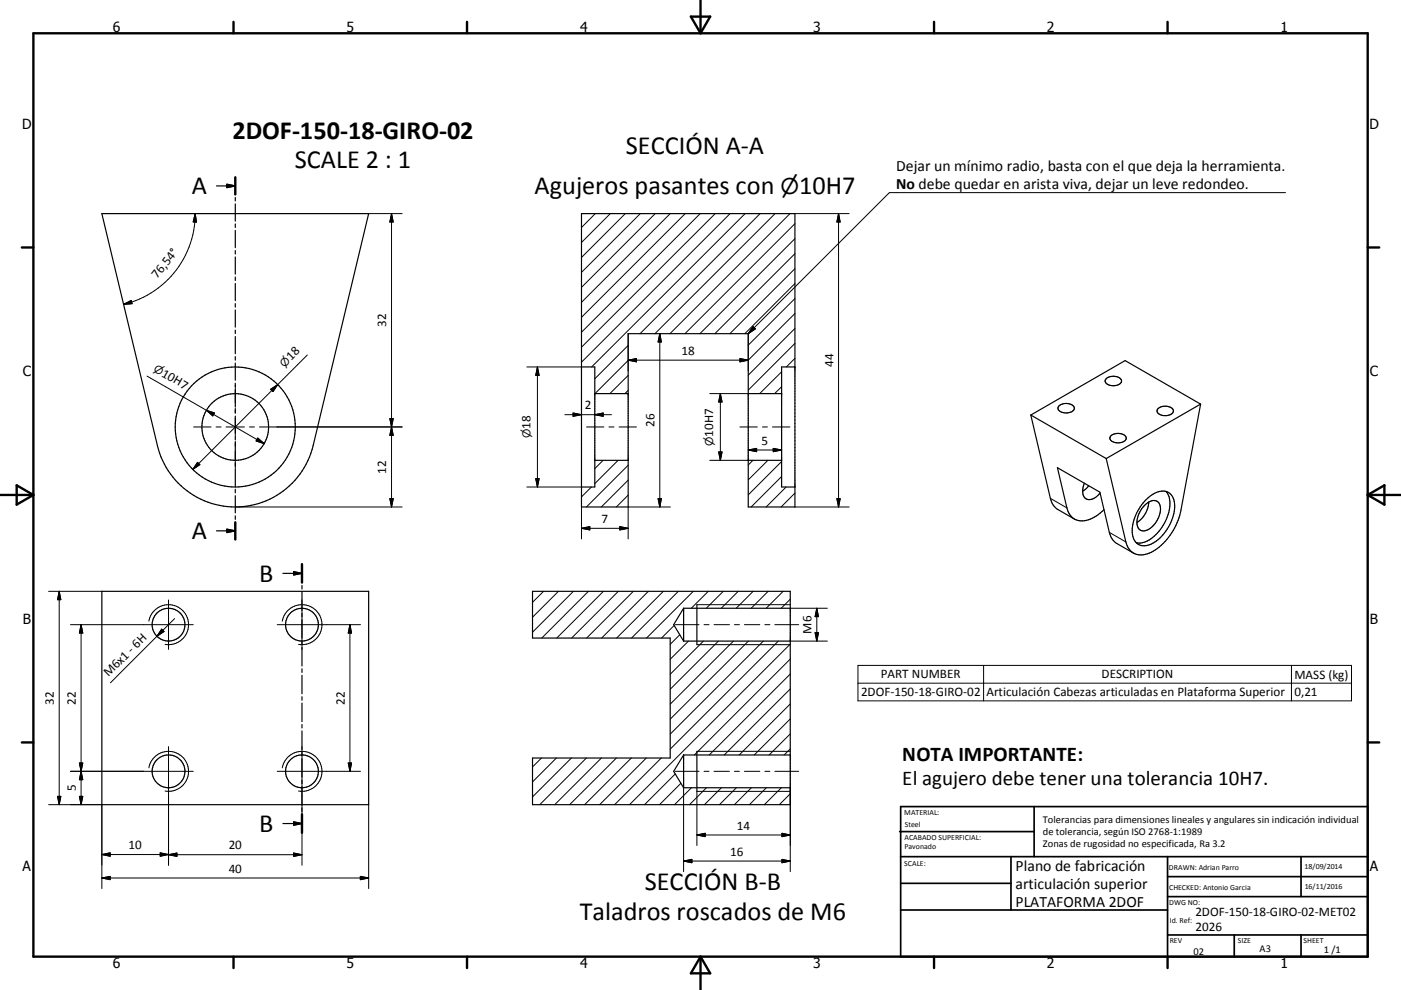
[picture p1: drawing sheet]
<svg xmlns="http://www.w3.org/2000/svg" width="420mm" height="297mm" viewBox="0 0 420 297" stroke-linecap="round" stroke-linejoin="round" font-family="sans-serif">
<g fill="none" stroke="#000" stroke-width=".36">
<path d="M64.9 55.8h5.6M68 55.3l2.5 .5-2.5 .5zM70.5 53.2v5.1M70.5 59.2v1.1M30.5 64.1h80l-16.6 69.6a24 24 0 0 1-23.4 18.4 24 24 0 0 1-23.3-18.4zM70.5 61.2v5.1M70.5 67.2v1.1M70.5 69.1v5.2M70.5 75.2v1M70.5 77.1v5.1M174.3 64.1h64v88h-14v-52h-36v52h-14zM70.5 83.1v1.1"/>
<path d="M70.5 85v5.2M70.5 91.1v1M70.5 93v5.1M70.5 99v1.1M70.5 101v5.1M70.5 107v1.1M70.5 108.9v5.2M70.5 115v1M70.5 116.9v5.2M174.3 110.1h4v36h-4M178.3 118.1h10M224.3 118.1h10"/>
<path d="M238.3 110.1h-4v36h4M331.6 113.7a3.2 3.2 0 0 1 4.6 .4 2.17 2.17 0 0 1-2.8 1.6 1.64 1.64 0 0 1-2-1.8zM70.5 122.9v1.1M70.5 124.8v5.2M70.5 130.9v1M70.5 132.8v5.2M70.5 138.8v1.1M178.3 138.1h10M224.3 138.1h10M309 124.5l5.9 25a5.1 5.1 0 0 0 2.3 3.4l4.9 2.8M309 124.5l22.7 13.1M317.5 121.8a3.2 3.2 0 0 1 4.6 .5 1.69 1.69 0 0 1-2.1 1.6 2.34 2.34 0 0 1-2.8-1.4z"/>
<path d="M333 130.8a3.2 3.2 0 0 1 4.6 .4 2.13 2.13 0 0 1-2.8 1.6 1.6 1.6 0 0 1-1.9-1.8zM347.1 122.6a3.2 3.2 0 0 1 4.7 .5 1.77 1.77 0 0 1-2.1 1.6 2.28 2.28 0 0 1-2.8-1.4zM359.9 121.2l-22.6-13-28.3 16.3M359.9 121.2l-5.8 31.8a17.9 17.9 0 0 1-10.1 13.1 4.6 4.6 0 0 1-6.5-3.5l-5.8-25M359.9 121.2l-28.2 16.4M64.9 159.3h5.6M68 158.8l2.5 .5-2.5 .5zM70.5 140.8v5.1M70.5 146.8v1.1M70.5 148.7v5.2M70.5 154.8v1M70.5 156.7v5.2"/>
<path d="M322.2 155.8a5.1 5.1 0 0 1-2.3-3.4l-2.9-12.1 12.8 7.4 2.8 12a5.2 5.2 0 0 0 2.3 3.4l4.9 2.8M324.6 147.4a2.2 2.2 0 0 0 1.2 2.3 2.2 2.2 0 0 0 2.6-.4l1.4-1.4M325.1 145l-.5 2.4M326.4 145.7l-1.8 1.7M331 152.9a8.5 8.5 0 0 1-8.4 3.1l-.4-.2M343 151.8a3 3 0 0 1 4.4-1 6.2 6.2 0 0 1-1.8 7 2.8 2.8 0 0 1-4.3 .7 6.3 6.3 0 0 1 1.7-6.7zM343.6 149.9a6.3 6.3 0 0 1 6.4-2.3 4.9 4.9 0 0 1 2.1 5.8 13.3 13.3 0 0 1-7.9 10.2 3.6 3.6 0 0 1-4.8-3.8 13.9 13.9 0 0 1 4.2-9.9zM344.4 150.6a7.6 7.6 0 0 1-3.6 6.1M349.5 147.4a7.4 7.4 0 0 1 .5 7.6 11.9 11.9 0 0 1-8 7.9l-1.4-.1M30.5 177.4h80v64h-80zM84.8 172h5.7M88 171.5l2.5 .5-2.5 .5z"/>
<path d="M90.5 169.2v5.6M90.5 175.6v1.1M90.5 177.6v5.5M159.7 177.4h77.2v64h-77.2v-14h41.2v-36h-41.2zM90.5 184v1M90.5 185.9v5.5M90.5 192.3v1.1M90.5 194.3v5.5M204.9 192.3h32M204.9 182.5l-2.9 4.9 2.9 4.9M204.9 182.5h32M204.9 182.5v9.8"/>
<path d="M208.9 181.4v12M90.5 200.7v1M90.5 202.6v5.5M90.5 209v1.1M90.5 210.9v5.6M90.5 217.4v1M90.5 219.3v5.5M90.5 225.7v1.1M90.5 227.6v5.6M90.5 234v1.1M90.5 236v5.5M204.9 236.3h32"/>
<path d="M204.9 226.5l-2.9 4.9 2.9 4.9M204.9 226.5h32M204.9 226.5v9.8M208.9 225.4v12M84.8 247.1h5.7M88 246.6l2.5 .5-2.5 .5zM90.5 242.4v1M90.5 244.3v5.5"/>
<circle cx="70.5" cy="128.1" r="10"/>
<circle cx="70.5" cy="128.1" r="18"/>
<circle cx="50.5" cy="187.4" r="4.9"/>
<circle cx="90.5" cy="187.4" r="4.9"/>
<circle cx="50.5" cy="231.4" r="4.9"/>
<circle cx="90.5" cy="231.4" r="4.9"/>
</g>
<g fill="none" stroke="#000" stroke-width=".3">
<path d="M385.4 57.8h-118.8l-42.3 42.3M58.5 64.1a27.9 27.9 0 0 1-21.5 27.2M58.5 64.1l.4 2.5h-1zM110.5 64.1h10.1M117.4 64.1l.5 2.5h-1zM117.4 64.1v88M178.5 64.1l-4.2 4.2M183 64.1l-8.7 8.6M187.5 64.1l-13.2 13.1M192 64.1l-17.7 17.6M196.4 64.1l-22.1 22.1M200.9 64.1l-26.6 26.6"/>
<path d="M205.4 64.1l-31.1 31.1M209.9 64.1l-35.6 35.6M214.4 64.1l-40.1 40.1M218.9 64.1l-44.6 44.6M223.4 64.1l-46 46M227.9 64.1l-36 36M232.4 64.1l-36 36M236.8 64.1l-35.9 36M238.3 76.1l-24 24M238.3 71.6l-28.5 28.5M238.3 67.1l-32.9 33M238.3 64.1h16.3"/>
<path d="M251.4 64.1v88M251.4 64.1l.5 2.5h-1zM37 91.3l2.3-1.2 .3 1zM225.7 98l.8 .7-2.2 1.4zM238.3 98.6l-14 14M238.3 94.1l-14 14M238.3 89.6l-14 14M238.3 85.1l-15 15M238.3 80.6l-19.5 19.5M44.1 112.8l35.1 20.3M70.5 115.6v5.3M81.1 116.8l2.2-1.4-1.5 2.1z"/>
<path d="M92.1 106.5l-34.3 34.3M158 110.1h16.3M161.1 110.1v36M161.1 110.1l.5 2.5h-1zM188.3 117.1l-1 1M188.3 112.6l-5.5 5.5M188.3 108.1l-9.9 10M188.3 103.6l-10 10M188.3 108.1h36M188.3 108.1l2.5-.5v1zM188.3 100.1v11.1M197.8 100.1v52"/>
<path d="M197.8 100.1l.5 2.5h-1zM212.8 118.1h11.5M216 118.1v20M216 118.1l.5 2.5h-1zM221.8 107.6l2.5 .5-2.5 .5zM224.3 100.1v11.1M234.3 116l-2 2.1M234.3 111.5l-6.5 6.6M238.3 107.5l-2.5 2.6M238.3 103l-14 14M58 128.1h5.3M59.2 138.7l.7 .7-2.1 1.4z"/>
<path d="M61.9 123.1l2.4 .8-.5 .9zM64.8 128.1h1.5M67.8 128.1h5.5M70.5 122.4v1.5M70.5 125.4v5.4M70.5 132.3v1.5M70.5 135.3v5.3M74.8 128.1h1.5M77.3 131.4l1.9 1.7-2.4-.8zM77.8 128.1h42.8M116.9 125.6l1 5h-1l1-5zM169.3 124.4h14"/>
<path d="M171.8 123.9l2.5 .5-2.5 .5zM175.8 128.1h5.3M178.3 124.4l2.5-.5v1zM180.8 138.1l-2.5 2.5M182.6 128.1h1.5M185.3 138.1l-7 7M185.6 128.1h5.2M188.3 139.6l-12.5 12.5M212.8 138.1h11.5M215.5 135.6h1l-.5 2.5zM221.8 128.1h5.3M224.3 135h10"/>
<path d="M224.3 135l2.5-.5v1zM225.7 138.1l-1.4 1.4M228.6 128.1h1.5M230.2 138.1l-5.9 5.9M231.6 128.1h5.2M231.8 134.5l2.5 .5-2.5 .5zM234.3 138.5l-10 10M70.5 152.1h50.1M116.9 149.6h1l-.5 2.5zM158 146.1h16.3M160.6 143.6h1l-.5 2.5zM174.3 158.5h14"/>
<path d="M174.3 158.5l2.5-.5v1zM174.3 152.1v9.6M177.3 146.1l-3 3M185.8 158l2.5 .5-2.5 .5zM188.3 148.5l-3.5 3.6M188.3 144l-8 8.1M197.3 149.6h1l-.5 2.5zM201 152.1h-12.7v9.6M234.3 143l-9.1 9.1M235.7 146.1l-6 6M238.3 147.9l-4.1 4.2M238.3 152.1h16.3"/>
<path d="M250.9 149.6h1l-.5 2.5zM314.9 149.5l5 2.9M332.6 159.7l4.9 2.9M14.6 177.4h15.9M17.8 177.4v64M17.8 177.4l.4 2.5h-1zM50.5 180v14.8M90.5 180v14.8M163 177.4l-3.3 3.3M167.4 177.4l-7.7 7.8M171.9 177.4l-12.2 12.3M176.4 177.4l-14 14"/>
<path d="M180.9 177.4l-14 14M185.4 177.4l-14 14M189.9 177.4l-14 14M194.4 177.4l-14 14M198.9 177.4l-14 14M203.4 177.4l-14.1 14M207.8 177.4l-14 14M212.3 177.4l-5 5.1M216.8 177.4l-5 5.1M221.3 177.4l-5.1 5.1M225.8 177.4l-5.1 5.1M230.3 177.4l-5.1 5.1"/>
<path d="M234.8 177.4l-5.1 5.1M236.9 179.8l-2.7 2.7M21.1 187.4h36.8M24.3 187.4l.5 2.5h-1zM24.3 187.4v54M44.6 186.4a6 6 0 0 1 7-4.9 6 6 0 0 1 4.8 7 6 6 0 0 1-6.9 4.8M48.5 188.8l.7 .7-2.2 1.4zM52.4 185.6l-19.3 19.3M83.1 187.4h25M84.6 186.4a6 6 0 0 1 7-4.9 6 6 0 0 1 4.8 6.9 6 6 0 0 1-6.9 4.9M104.9 187.4v44M104.9 187.4l.5 2.5h-1z"/>
<path d="M202.1 187.6l-3.8 3.8M202.4 187.4h7.2M203.8 190.4l-2.9 2.9M206.4 192.3l-5.5 5.5M208.9 193.4h28M208.9 181.4h28M210.9 192.3l-10 10M211.1 187.4h1.5M214.1 187.4h4.6M215.4 192.3l-14.5 14.5M219.9 192.3l-19 19M220.2 187.4h1.5"/>
<path d="M223.2 187.4h4.6M224.4 192.3l-23.5 23.5M228.8 192.3l-27.9 27.9M229.3 187.4h1.5M232.3 187.4h7.1M233.3 192.3l-32.4 32.4M236.9 197.7l-28.7 28.8M236.9 193.2l-48.2 48.2M236.9 182.5h11.2M236.9 192.3h11.2M244.4 189.8h1l-.5 2.5zM244.9 182.5v9.8"/>
<path d="M244.9 182.5l.5 2.5h-1zM257.2 199.6h148v10.7h-148zM294.9 199.6v10.7M387.2 199.6v10.7M236.9 215.7l-10.8 10.8M236.9 211.2l-15.3 15.3M236.9 206.7l-19.8 19.8M236.9 202.2l-24.3 24.3M257.2 205h148M17.2 238.9h1l-.4 2.5zM21.1 231.4h36.8M23.8 228.9l1 5h-1l1-5z"/>
<path d="M23.8 238.9h1l-.5 2.5zM44.6 230.4a6 6 0 0 1 7-4.9 6 6 0 0 1 4.8 7 6 6 0 0 1-6.9 4.8M50.5 224v35.6M83.1 231.4h25M84.6 230.4a6 6 0 0 1 7-4.9 6 6 0 0 1 4.8 6.9 6 6 0 0 1-6.9 4.9M90.5 224v35.6M104.4 228.9h1l-.5 2.5zM162.3 227.4l-2.6 2.7M166.8 227.4l-7.1 7.2M171.3 227.4l-11.6 11.7M175.8 227.4l-14 14M180.3 227.4l-14 14"/>
<path d="M184.8 227.4l-14 14M189.3 227.4l-14 14M193.8 227.4l-14 14M198.3 227.4l-14 14M202.4 231.4h7.2M202.5 232.2l-9.3 9.2M204.1 235l-6.4 6.4M204.9 236.3v25.2M207.3 236.3l-5.1 5.1M208.9 225.4h28M211.1 231.4h1.5M211.8 236.3l-5.1 5.1"/>
<path d="M214.1 231.4h4.6M216.3 236.3l-5.1 5.1M220.2 231.4h1.5M220.8 236.3l-5.1 5.1M223.2 231.4h4.6M225.3 236.3l-5.1 5.1M229.3 231.4h1.5M229.8 236.3l-5.1 5.1M232.3 231.4h7.1M234.3 236.3l-5.1 5.1M236.9 237.4h-28v16.3M236.9 238.1l-3.3 3.3"/>
<path d="M236.9 224.7l-1.8 1.8M236.9 220.2l-6.3 6.3M236.9 236.3v25.2M14.6 241.4h15.9v25.2M30.5 256.4l2.5-.5v1zM30.5 256.4h20M48 255.9l2.5 .5-2.5 .5zM50.5 256.4h40M50.5 256.4l2.5-.5v1zM88 255.9l2.5 .5-2.5 .5zM110.5 241.4v25.2M204.9 258.3h32"/>
<path d="M204.9 258.3l2.5-.5v1zM208.9 250.5h28M208.9 250.5l2.5-.5v1zM234.4 250l2.5 .5-2.5 .5zM234.4 257.8l2.5 .5-2.5 .5zM30.5 263.4h80M30.5 263.4l2.5-.5v1zM108 262.9l2.5 .5-2.5 .5z"/>
</g>
<g fill="none" stroke="#000" stroke-width=".71">
<path d="M10 10h400v277h-400zM70 6.6v3.4M140 6.6v3.4M207.1 5h5.8l-2.9 5zM210 0v10M280 6.6v3.4M350 6.6v3.4M70.5 53.2v5.1M6.6 74.2h3.4M410 74.2h3.5M0 148.5h10M5 145.6l5 2.9-5 2.9z"/>
<path d="M70.5 156.7v5.2M410 148.5h10.1M410 148.5l5.1-2.9v5.8zM90.5 169.2v5.6M6.6 222.7h3.4M410 222.7h3.5M90.5 244.3v5.5M70 287v3.4M140 287v3.4M210 287v10M210 287l2.9 5h-5.8zM280 287v3.4"/>
<path d="M350 287v3.4"/>
</g>
<g fill="none" stroke="#000" stroke-width=".51">
<path d="M269.7 249.5h40.3M270 242h140v45h-140zM270 257h140M303.1 257v16M310 242v15M350 257v30M390.1 257v12M270 265h33.1M270 273h80M350 269h60M350 263h60M350 280.5h60"/>
<path d="M370 280.5v6.5M390.1 280.5v6.5"/>
</g>
<path d="M68 55.3l2.5 .5-2.5 .5zM68 158.8l2.5 .5-2.5 .5zM88 171.5l2.5 .5-2.5 .5zM88 246.6l2.5 .5-2.5 .5z" fill="#000" stroke="#000" stroke-width=".36"/>
<g fill="#000" stroke="#000" stroke-width=".3">
<path d="M58.5 64.1l.4 2.5h-1zM117.4 64.1l.5 2.5h-1zM251.4 64.1l.5 2.5h-1zM37 91.3l2.3-1.2 .3 1zM225.7 98l.8 .7-2.2 1.4zM81.1 116.8l2.2-1.4-1.5 2.1zM161.1 110.1l.5 2.5h-1zM188.3 108.1l2.5-.5v1zM197.8 100.1l.5 2.5h-1zM221.8 107.6l2.5 .5-2.5 .5zM59.2 138.7l.7 .7-2.1 1.4zM61.9 123.1l2.4 .8-.5 .9z"/>
<path d="M77.3 131.4l1.9 1.7-2.4-.8zM116.9 125.6h1l-.5 2.5zM117.4 128.1l.5 2.5h-1zM171.8 123.9l2.5 .5-2.5 .5zM178.3 124.4l2.5-.5v1zM215.5 135.6h1l-.5 2.5zM216 118.1l.5 2.5h-1zM224.3 135l2.5-.5v1zM231.8 134.5l2.5 .5-2.5 .5zM116.9 149.6h1l-.5 2.5zM160.6 143.6h1l-.5 2.5zM174.3 158.5l2.5-.5v1z"/>
<path d="M185.8 158l2.5 .5-2.5 .5zM197.3 149.6h1l-.5 2.5zM250.9 149.6h1l-.5 2.5zM17.8 177.4l.4 2.5h-1zM24.3 187.4l.5 2.5h-1zM48.5 188.8l.7 .7-2.2 1.4zM104.9 187.4l.5 2.5h-1zM244.4 189.8h1l-.5 2.5zM244.9 182.5l.5 2.5h-1zM17.2 238.9h1l-.4 2.5zM23.8 238.9h1l-.5 2.5zM23.8 228.9h1l-.5 2.5z"/>
<path d="M24.3 231.4l.5 2.5h-1zM104.4 228.9h1l-.5 2.5zM30.5 256.4l2.5-.5v1zM48 255.9l2.5 .5-2.5 .5zM50.5 256.4l2.5-.5v1zM88 255.9l2.5 .5-2.5 .5zM204.9 258.3l2.5-.5v1zM208.9 250.5l2.5-.5v1zM234.4 250l2.5 .5-2.5 .5zM234.4 257.8l2.5 .5-2.5 .5zM30.5 263.4l2.5-.5v1zM108 262.9l2.5 .5-2.5 .5z"/>
</g>
<g font-size="7.9">
<text x="69.7" y="41.6">2DOF-150-18-GIRO-02</text>
<text x="187.6" y="46.2">SECCIÓN A-A</text>
<text x="88.4" y="50.5">SCALE 2 : 1</text>
<text x="57.5" y="58.3">A</text>
<text x="160.3" y="58.3">Agujeros pasantes con</text>
<text x="239.6" y="58.3">10H7</text>
<text x="57.5" y="161.8">A</text>
<text x="77.7" y="174.5">B</text>
<text x="77.7" y="249.5">B</text>
<text x="193.3" y="267">SECCIÓN B-B</text>
<text x="173.8" y="276">Taladros roscados de M6</text>
</g>
<text font-size="6.5" x="234" y="58.3">⌀</text>
<g font-size="6.3">
<text x="270.5" y="228.4">NOTA IMPORTANTE:</text>
<text x="270.5" y="235.6">El agujero debe tener una tolerancia 10H7.</text>
</g>
<g font-size="4.7">
<text x="268.6" y="51.2">Dejar un mínimo radio, basta con el que deja la herramienta.</text>
<text x="268.6" y="56.6">No debe quedar en arista viva, dejar un leve redondeo.</text>
<text x="304.5" y="261.2">Plano de fabricación</text>
<text x="304.5" y="266.6">articulación superior</text>
<text x="304.5" y="272">PLATAFORMA 2DOF</text>
</g>
<g font-size="4.2">
<text x="33.9" y="9.6">6</text>
<text x="103.9" y="9.6">5</text>
<text x="173.9" y="9.6">4</text>
<text x="243.8" y="9.6">3</text>
<text x="313.9" y="9.6">2</text>
<text x="383.9" y="9.6">1</text>
<text x="6.7" y="38.7">D</text>
<text x="410.5" y="38.7">D</text>
<text x="6.9" y="112.9">C</text>
<text x="410.7" y="112.9">C</text>
<text x="6.9" y="187.1">B</text>
<text x="410.7" y="187.1">B</text>
<text x="6.8" y="261.4">A</text>
<text x="410.7" y="261.4">A</text>
<text x="33.9" y="290.4">6</text>
<text x="103.9" y="290.4">5</text>
<text x="173.9" y="290.4">4</text>
<text x="243.8" y="290.4">3</text>
<text x="313.9" y="290.4">2</text>
<text x="383.9" y="290.4">1</text>
</g>
<g font-size="3.9">
<text x="47.2" y="83.8" transform="rotate(-52 47.2 83.8)">76,54°</text>
<text x="115.8" y="98.1" transform="rotate(-90 115.8 98.1)">32</text>
<text x="204.3" y="106.5">18</text>
<text x="48.3" y="112.8" transform="rotate(30 48.3 112.8)">10H7</text>
<text x="87.3" y="108.4" transform="rotate(-45 87.3 108.4)">18</text>
<text x="249.9" y="110.2" transform="rotate(-90 249.9 110.2)">44</text>
<text x="175.3" y="122.9">2</text>
<text x="159" y="128.7" transform="rotate(-90 159 128.7)">18</text>
<text x="196.3" y="128.1" transform="rotate(-90 196.3 128.1)">26</text>
<text x="213.8" y="131" transform="rotate(-90 213.8 131)">10H7</text>
<text x="228.3" y="133.4">5</text>
<text x="115.8" y="142.2" transform="rotate(-90 115.8 142.2)">12</text>
<text x="180.3" y="157">7</text>
<text x="243.3" y="190.1" transform="rotate(-90 243.3 190.1)">M6</text>
<text x="32.5" y="203.2" transform="rotate(-45 32.5 203.2)">M6x1 - 6H</text>
<text x="264.1" y="203.5">PART NUMBER</text>
<text x="330.3" y="203.5">DESCRIPTION</text>
<text x="388.1" y="203.6">MASS (kg)</text>
<text x="258.1" y="208.9">2DOF-150-18-GIRO-02</text>
<text x="295.7" y="209">Articulación Cabezas articuladas en Plataforma Superior</text>
<text x="388.1" y="208.9">0,21</text>
<text x="16.2" y="211.4" transform="rotate(-90 16.2 211.4)">32</text>
<text x="22.8" y="211.4" transform="rotate(-90 22.8 211.4)">22</text>
<text x="103.4" y="211.4" transform="rotate(-90 103.4 211.4)">22</text>
<text x="22.8" y="237.4" transform="rotate(-90 22.8 237.4)">5</text>
<text x="220.9" y="248.9">14</text>
<text x="38.5" y="254.8">10</text>
<text x="68.6" y="254.8">20</text>
<text x="218.9" y="256.8">16</text>
<text x="68.6" y="261.9">40</text>
<text x="358.4" y="274.9">2DOF-150-18-GIRO-02-MET02</text>
<text x="358.4" y="279.4">2026</text>
</g>
<g font-size="3.3">
<text x="45.8" y="111.3" transform="rotate(30 45.8 111.3)">⌀</text>
<text x="85.3" y="110.3" transform="rotate(-45 85.3 110.3)">⌀</text>
<text x="159" y="131.5" transform="rotate(-90 159 131.5)">⌀</text>
<text x="213.8" y="133.8" transform="rotate(-90 213.8 133.8)">⌀</text>
</g>
<g font-size="3.1">
<text x="312.7" y="246.8">Tolerancias para dimensiones lineales y angulares sin indicación individual</text>
<text x="312.7" y="250.4">de tolerancia, según ISO 2768-1:1989</text>
<text x="312.7" y="254">Zonas de rugosidad no especificada, Ra 3.2</text>
<text x="357.8" y="286.5">02</text>
<text x="377.6" y="285.6">A3</text>
<text x="396.9" y="285.9">1 /1</text>
</g>
<g font-size="2.4">
<text x="271.1" y="244.4">MATERIAL:</text>
<text x="271.2" y="252">ACABADO SUPERFICIAL:</text>
<text x="271.3" y="248">Steel</text>
<text x="271.2" y="254.7">Pavonado</text>
<text x="271.1" y="259.7">SCALE:</text>
<text x="350.4" y="260.9">DRAWN: Adrian Parro</text>
<text x="391.1" y="260.6">18/09/2014</text>
<text x="350.5" y="267">CHECKED: Antonio Garcia</text>
<text x="391.2" y="266.7">16/11/2016</text>
<text x="350.5" y="271.4">DWG NO:</text>
<text x="350.7" y="276.9">Id. Ref:</text>
<text x="350.7" y="282.8">REV</text>
<text x="371.1" y="282.9">SIZE</text>
<text x="390.8" y="283">SHEET</text>
</g>
</svg>
